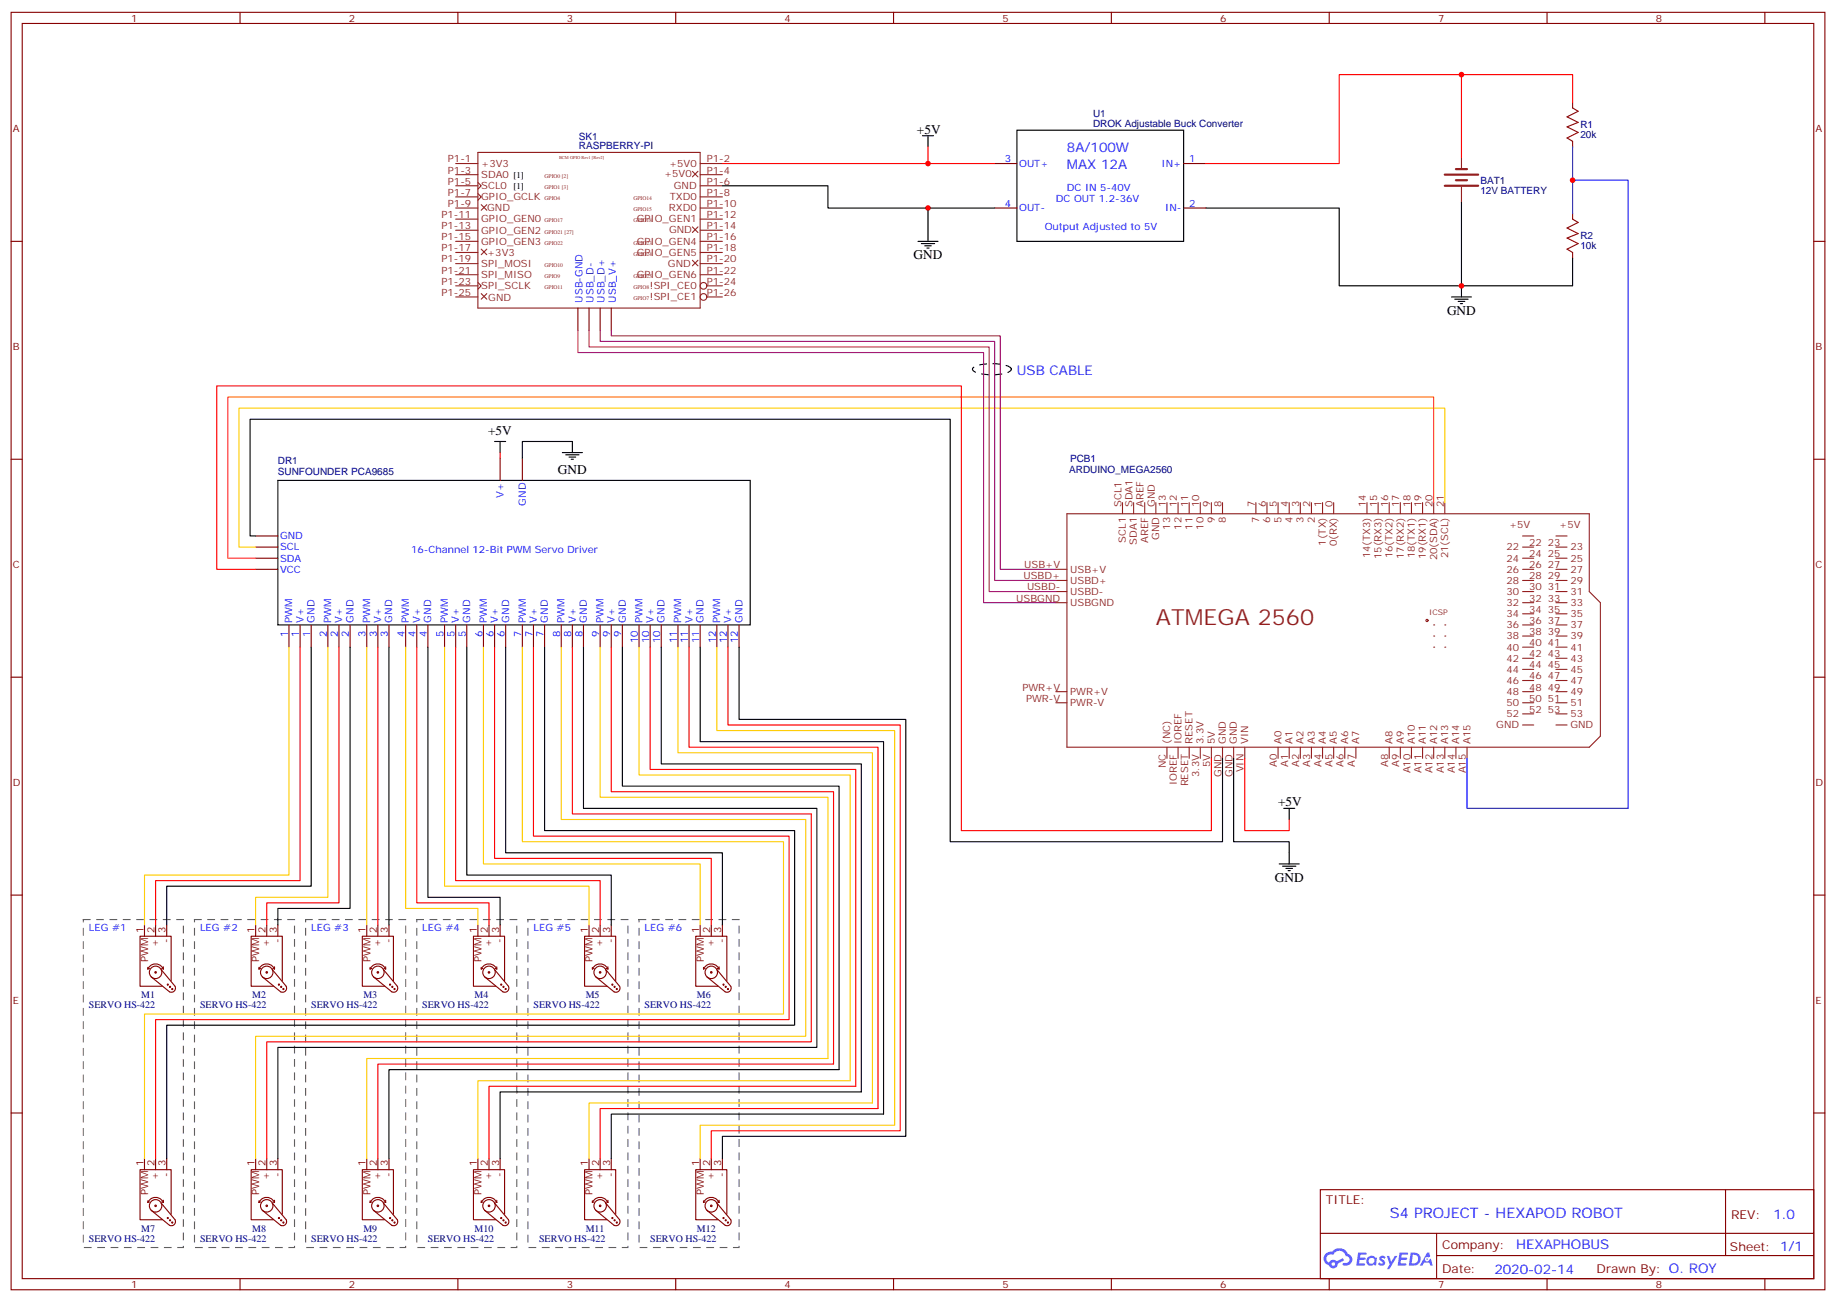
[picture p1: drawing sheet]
<svg xmlns="http://www.w3.org/2000/svg" width="583mm" height="413mm" viewBox="0 0 583 413" stroke-linecap="round" stroke-linejoin="round" font-family="sans-serif">
<path d="M26.5 291.8h31.7v104.1h-31.7zM61.7 291.8h31.8v104.1h-31.8zM97 291.8h31.8v104.1h-31.8zM132.3 291.8h31.7v104.1h-31.7zM167.6 291.8h31.7v104.1h-31.7zM202.8 291.8h31.8v104.1h-31.8z" fill="none" stroke="#666" stroke-width=".35" stroke-dasharray="2.1 2.1"/>
<path d="M321 117.2a3.4 3.4 0 0 0-3-1.6 15 15 0 0 0-8.9 .9l-.4 .7a3.4 3.4 0 0 0 3 1.5 15 15 0 0 0 8.9-.9l.4-.6" fill="none" stroke="#000" stroke-width=".35" stroke-dasharray="2.1 2.1"/>
<g fill="none" stroke="#870000" stroke-width=".35">
<path d="M3.5 3.9h575.8v405.4h-575.8zM7.1 7.4h568.6v398.3h-568.6zM76.2 3.9v3.5M145.3 3.9v3.5M214.5 3.9v3.5M283.6 3.9v3.5M352.8 3.9v3.5M421.9 3.9v3.5M491.1 3.9v3.5M560.2 3.9v3.5M3.5 76.6h3.6M575.7 76.6h3.6"/>
<path d="M3.5 145.7h3.6M575.7 145.7h3.6M3.5 214.9h3.6M575.7 214.9h3.6M3.5 284h3.6M575.7 284h3.6M3.5 353.2h3.6M575.7 353.2h3.6M419.1 377.5h156.6v28.2h-156.6zM547.7 377.5v20.9M419.1 391.4h156.5M456 398.4h119.6"/>
<path d="M456 391.4v14.1M76.2 405.7v3.6M145.3 405.7v3.6M214.5 405.7v3.6M283.6 405.7v3.6M352.8 405.7v3.6M421.9 405.7v3.6M491.1 405.7v3.6M560.2 405.7v3.6"/>
</g>
<g fill="#5487ff">
<path d="M438.1 398.7a1.22 1.22 0 0 1 1.7 .2l-.4 .6a.47 .47 0 0 0-.3-.4 .47 .47 0 0 0-.5 .2l.1 .2a1.14 1.14 0 0 1 .8 1.8 1.14 1.14 0 0 1-1.9 0l-.2-.2 .5-.6 .7 .5a.29 .29 0 0 0 .3-.3 .29 .29 0 0 0-.2-.3 1.04 1.04 0 0 1-.6-1.7z"/>
<path d="M431.1 397.4h2.3l.4 .2-.2 .5-1.8 .1-.1 .8h1.5l.3 .4-.3 .4h-1.6l-.2 1.1h1.7l.2 .3-.2 .3-2.6 .1z"/>
<path d="M444.2 397.4l2.7 .2-.1 .5-1.8 .1-.2 .8h1.6l.3 .4-.4 .4h-1.6l-.1 1.1h1.7l.2 .3-.2 .3-2.7 .1z"/>
<path d="M453 397.4h.7l.3 1.3-.6 .3a.69 .69 0 0 0-1 .3 .69 .69 0 0 0 .4 .9 .69 .69 0 0 0 .9-.6l.5-.2 .6 2.2h-.8l-.3-.9h-1.7l-.5 .9h-.8z"/>
<path d="M440.2 398.5h.8l.6 1.8 1.1-1.8h.9l-2.6 4.2h-.8l.9-1.5z"/>
<path d="M447.8 397.4l-.6 4.2h1.3a2.11 2.11 0 0 0 2.5-2.1 2.11 2.11 0 0 0-2.5-2.1zM448.5 398.2a1.43 1.43 0 0 1 1.6 1.6 1.43 1.43 0 0 1-2 1.1z"/>
<path d="M434.1 399.1a1.54 1.54 0 0 0-.1 2.1 1.54 1.54 0 0 0 2.1 .1l.7 .3 .3-2.3-.6-.3a1.49 1.49 0 0 0-2.4 .1zM434.3 400.1a.95 .95 0 0 1 1.9 0 .95 .95 0 0 1-1.9 0z"/>
<path d="M420.8 397.8a2.18 2.18 0 0 0 1.1 3.7 1.44 1.44 0 0 0 1.6 .9 1.44 1.44 0 0 0 1.2-1.4l2-1-.5-.8-1.9 1a1.47 1.47 0 0 0-2.4 .4 1.39 1.39 0 0 1-.7-1.9 1.39 1.39 0 0 1 2-.5 2.12 2.12 0 0 1 2.2-1.3 2.12 2.12 0 0 1 1.9 1.7 1.14 1.14 0 0 1 1 1.4 1.14 1.14 0 0 1-1.6 .7 .43 .43 0 0 0-.5 .4 .43 .43 0 0 0 .4 .5 1.98 1.98 0 0 0 2.5-1.2 1.98 1.98 0 0 0-1.2-2.6 3.1 3.1 0 0 0-5.3-.6l-.9 .1zM422.7 401.1a.55 .55 0 0 1 1.1 0 .55 .55 0 0 1-1.1 0z"/>
<circle cx="453" cy="399.5" r=".26"/>
</g>
<path d="M322.8 41.3h52.9v35.3h-52.9z" fill="none" stroke="#000" stroke-width=".35"/>
<path d="M315.7 51.9h7.1M375.7 51.9h7.1M315.7 66h7.1M375.7 66h7.1" fill="none" stroke="#870000" stroke-width=".35"/>
<g fill="none" stroke="#8c2424" stroke-width=".35">
<path d="M144.6 51.9h7.1M144.6 55.4h7.1M144.6 58.9h7.1M151.7 57.9l1.1 1-1.1 1.1M151.7 48.4h70.5v49.4h-70.5zM219.8 54.4l1.7 1.7M221.5 54.4l-1.7 1.7M222.2 51.9h7.1M222.2 55.4h7.1M222.2 58.9h7.1M144.6 62.5h7.1M144.6 66h7.1"/>
<path d="M144.6 69.5h7.1M144.6 73.1h7.1M144.6 76.6h7.1M151.7 61.4l1.1 1.1-1.1 1M152.8 64.9l1.7 1.8M152.8 79.1l1.7 1.7M154.5 64.9l-1.7 1.8M154.5 79.1l-1.7 1.7M219.8 72l1.7 1.8M221.5 72l-1.7 1.8M222.2 62.5h7.1M222.2 66h7.1"/>
<path d="M222.2 69.5h7.1M222.2 73.1h7.1M222.2 76.6h7.1M144.6 80.1h7.1M144.6 83.6h7.1M144.6 87.2h7.1M144.6 90.7h7.1M144.6 94.2h7.1M151.7 89.6l1.1 1.1-1.1 1.1M152.8 93.2l1.7 1.7M154.5 93.2l-1.7 1.7M219.8 82.6l1.7 1.7"/>
<path d="M221.5 82.6l-1.7 1.7M222.2 80.1h7.1M222.2 83.6h7.1M222.2 87.2h7.1M224.4 90.7h4.9M224.4 94.2h4.9M356.3 159.5v3.5M359.8 159.5v3.5M363.4 159.5v3.5M366.9 159.5v3.5M370.4 159.5v3.5M373.9 159.5v3.5"/>
<path d="M377.5 159.5v3.5M381 159.5v3.5M384.5 159.5v3.5M388.1 159.5v3.5M398.6 159.5v3.5M402.2 159.5v3.5M405.7 159.5v3.5M409.2 159.5v3.5M412.7 159.5v3.5M416.3 159.5v3.5M419.8 159.5v3.5M423.3 159.5v3.5"/>
<path d="M433.9 159.5v3.5M437.4 159.5v3.5M441 159.5v3.5M444.5 159.5v3.5M448 159.5v3.5M451.6 159.5v3.5M455.1 159.5v3.5M458.6 159.5v3.5M338.7 163h165.8v24.7l3.5 3.5v42.4l-3.5 3.5h-165.8zM483.3 170.1h3.5M483.3 173.6h3.5M483.3 177.1h3.5"/>
<path d="M493.9 170.1h3.5M493.9 173.6h3.5M493.9 177.1h3.5M335.1 191.2h3.6M335.1 187.7h3.6M335.1 184.2h3.6M335.1 180.7h3.6M483.3 191.2h3.5M483.3 187.7h3.5M483.3 184.2h3.5M483.3 180.7h3.5M483.3 194.8h3.5"/>
<path d="M483.3 198.3h3.5M493.9 191.2h3.5M493.9 187.7h3.5M493.9 184.2h3.5M493.9 180.7h3.5M493.9 194.8h3.5M493.9 198.3h3.5M335.1 219.5h3.6M483.3 219.5h3.5M483.3 201.8h3.5M483.3 205.4h3.5M483.3 208.9h3.5"/>
<path d="M483.3 212.4h3.5M483.3 215.9h3.5M493.9 219.5h3.5M493.9 201.8h3.5M493.9 205.4h3.5M493.9 208.9h3.5M493.9 212.4h3.5M493.9 215.9h3.5M335.1 223h3.6M370.4 237.1v3.5M373.9 237.1v3.5M377.5 237.1v3.5"/>
<path d="M381 237.1v3.5M384.5 237.1v3.5M388.1 237.1v3.5M391.6 237.1v3.5M395.1 237.1v3.5M405.7 237.1v3.5M409.2 237.1v3.5M412.7 237.1v3.5M416.3 237.1v3.5M419.8 237.1v3.5M423.3 237.1v3.5M426.9 237.1v3.5"/>
<path d="M430.4 237.1v3.5M441 237.1v3.5M444.5 237.1v3.5M448 237.1v3.5M451.6 237.1v3.5M455.1 237.1v3.5M458.6 237.1v3.5M462.1 237.1v3.5M465.7 237.1v3.5M483.3 223h3.5M483.3 226.5h3.5M483.3 230h3.5"/>
<path d="M493.9 223h3.5M493.9 226.5h3.5M493.9 230h3.5"/>
<circle cx="223.3" cy="90.7" r="1.06"/>
<circle cx="223.3" cy="94.2" r="1.06"/>
<circle cx="453" cy="196.9" r=".35"/>
</g>
<g fill="#8c2424">
<circle cx="458.6" cy="198.3" r=".18"/>
<circle cx="458.6" cy="201.8" r=".18"/>
<circle cx="458.6" cy="205.4" r=".18"/>
<circle cx="455.1" cy="205.4" r=".18"/>
<circle cx="455.1" cy="201.8" r=".18"/>
<circle cx="455.1" cy="198.3" r=".18"/>
</g>
<path d="M458.6 58.9h10.6M458.6 55.4h10.6M462.1 57.2h3.6M462.1 53.7h3.6" fill="none" stroke="#8c2424" stroke-width=".71"/>
<path d="M463.9 50.1v3.6M463.9 59.3v4.9" fill="none" stroke="#8c2424" stroke-width=".35"/>
<path d="M499.2 34.3l1.7 1-3.5 1.8 3.5 1.7-3.5 1.5 3.5 1.7-3.5 1.8 1.8 1M499.2 69.5l1.7 1.1-3.5 1.8 3.5 1.7-3.5 1.4 3.5 1.8-3.5 1.8 1.8 1" fill="none" stroke="#a10000" stroke-width=".35"/>
<g fill="none" stroke="#870000" stroke-width=".35">
<path d="M499.2 32.5v1.8M499.2 44.8v1.8M499.2 67.8v1.7M183.4 97.8v7M187 97.8v7M190.5 97.8v7M194 97.8v7M499.2 80.1v1.8M158.7 145.4v7M165.8 145.4v7M81.1 170.1h7.1M81.1 173.6h7.1"/>
<path d="M81.1 177.1h7.1M81.1 180.7h7.1M91.7 198.3v7.1M95.2 198.3v7.1M98.8 198.3v7.1M104.1 198.3v7.1M107.6 198.3v7.1M111.1 198.3v7.1M116.4 198.3v7.1M119.9 198.3v7.1M123.5 198.3v7.1M128.8 198.3v7.1"/>
<path d="M132.3 198.3v7.1M135.8 198.3v7.1M141.1 198.3v7.1M144.6 198.3v7.1M148.2 198.3v7.1M153.5 198.3v7.1M157 198.3v7.1M160.5 198.3v7.1M165.8 198.3v7.1M169.3 198.3v7.1M172.9 198.3v7.1M178.2 198.3v7.1"/>
<path d="M181.7 198.3v7.1M185.2 198.3v7.1M190.5 198.3v7.1M194 198.3v7.1M197.6 198.3v7.1M202.8 198.3v7.1M206.4 198.3v7.1M209.9 198.3v7.1M215.2 198.3v7.1M218.7 198.3v7.1M222.2 198.3v7.1M227.5 198.3v7.1"/>
<path d="M231.1 198.3v7.1M234.6 198.3v7.1"/>
</g>
<g fill="none" stroke="#850000" stroke-width=".35">
<path d="M45.9 293.5v3.6M49.4 293.5v3.6M52.9 293.5v3.6M81.1 293.5v3.6M84.7 293.5v3.6M88.2 293.5v3.6M116.4 293.5v3.6M119.9 293.5v3.6M123.5 293.5v3.6M151.7 293.5v3.6M155.2 293.5v3.6M158.7 293.5v3.6"/>
<path d="M187 293.5v3.6M190.5 293.5v3.6M194 293.5v3.6M222.2 293.5v3.6M225.8 293.5v3.6M229.3 293.5v3.6M46.9 307v.5M47.4 307.3l-.5 .2M49.2 310.5a1.98 1.98 0 0 1-1.5-3 1.98 1.98 0 0 1 3.4 .1 1.98 1.98 0 0 1-1.7 2.9M49.2 308.7l.2-.4 .2 .2-.2 .3M51.2 307.7l4.4 5.3a1.31 1.31 0 0 1-.3 1.5 1.31 1.31 0 0 1-1.5 .2l-5.8-4.7M51.3 307.3l.6 .2"/>
<path d="M51.9 307.5a2.68 2.68 0 0 0-2.5-1.6 2.68 2.68 0 0 0-2.5 1.6M51.9 306.8v.7M53.2 312.6l.1-.4 .1 .2-.1 .2M53.9 313.3l.1-.4 .2 .2-.2 .2M54.3 311.2v-14.1h-9.9v15.8h7.1M54.6 314l.1-.3 .2 .1-.2 .2M82.2 307v.5M82.7 307.3l-.5 .2M83.3 310l5.8 4.7M84.5 310.5a1.98 1.98 0 0 1-1.5-3 1.98 1.98 0 0 1 3.4 .1 1.98 1.98 0 0 1-1.7 2.9M84.5 308.7l.2-.4 .2 .2-.2 .3M86.4 307.7l4.4 5.3a1.31 1.31 0 0 1-.2 1.5 1.31 1.31 0 0 1-1.5 .2"/>
<path d="M86.6 307.3l.5 .2M87.1 307.5a2.68 2.68 0 0 0-2.4-1.6 2.68 2.68 0 0 0-2.5 1.6M87.1 306.8v.7M88.4 312.6l.1-.4 .2 .2-.2 .2M89.1 313.3l.2-.4 .1 .2-.1 .2M89.6 311.2v-14.1h-9.9v15.8h7.1M89.8 314l.2-.3 .1 .1-.1 .2M117.5 307v.5M118 307.3l-.5 .2M119.8 310.5a1.98 1.98 0 0 1-1.5-3 1.98 1.98 0 0 1 3.4 .1 1.98 1.98 0 0 1-1.8 2.9M119.8 308.7l.1-.4 .3 .2-.3 .3M121.7 307.7l4.4 5.3a1.31 1.31 0 0 1-.2 1.5 1.31 1.31 0 0 1-1.5 .2l-5.9-4.7"/>
<path d="M121.9 307.3l.5 .2M122.4 307.5a2.68 2.68 0 0 0-2.5-1.6 2.68 2.68 0 0 0-2.4 1.6M122.4 306.8v.7M123.7 312.6l.1-.4 .2 .2-.2 .2M124.4 313.3l.1-.4 .2 .2-.2 .2M124.9 311.2v-14.1h-9.9v15.8h7.1M125.1 314l.1-.3 .2 .1-.2 .2M152.8 307v.5M153.3 307.3l-.5 .2M155 310.5a1.98 1.98 0 0 1-1.4-3 1.98 1.98 0 0 1 3.3 .1 1.98 1.98 0 0 1-1.7 2.9M155.1 308.7l.1-.4 .3 .2-.3 .3M157 307.7l4.4 5.3a1.31 1.31 0 0 1-.2 1.5 1.31 1.31 0 0 1-1.6 .2l-5.8-4.7"/>
<path d="M157.2 307.3l.5 .2M157.7 307.5a2.68 2.68 0 0 0-2.5-1.6 2.68 2.68 0 0 0-2.4 1.6M157.7 306.8v.7M159 312.6l.1-.4 .2 .2-.2 .2M159.7 313.3l.1-.4 .2 .2-.2 .2M160.2 311.2v-14.1h-9.9v15.8h7M160.4 314l.1-.3 .2 .1-.2 .2M188 307v.5l.6-.2M190.3 310.5a1.98 1.98 0 0 1-1.5-3 1.98 1.98 0 0 1 3.4 .1 1.98 1.98 0 0 1-1.7 2.9M190.3 308.7l.2-.4 .2 .2-.2 .3M192.3 307.7l4.4 5.3a1.31 1.31 0 0 1-.3 1.5 1.31 1.31 0 0 1-1.5 .2l-5.8-4.7M192.4 307.3l.6 .2"/>
<path d="M193 307.5a2.68 2.68 0 0 0-2.5-1.6 2.68 2.68 0 0 0-2.5 1.6M193 306.8v.7M194.3 312.6l.1-.4 .2 .2-.2 .2M195 313.3l.1-.4 .2 .2-.2 .2M195.4 311.2v-14.1h-9.8v15.8h7M195.7 314l.1-.3 .2 .1-.2 .2M223.3 307v.5M223.8 307.3l-.5 .2M225.6 310.5a1.98 1.98 0 0 1-1.5-3 1.98 1.98 0 0 1 3.4 .1 1.98 1.98 0 0 1-1.7 2.9M225.6 308.7l.2-.4 .2 .2-.2 .3M227.5 307.7l4.4 5.3a1.31 1.31 0 0 1-.2 1.5 1.31 1.31 0 0 1-1.5 .2l-5.8-4.7M227.7 307.3l.5 .2"/>
<path d="M228.2 307.5a2.68 2.68 0 0 0-2.4-1.6 2.68 2.68 0 0 0-2.5 1.6M228.2 306.8v.7M229.5 312.6l.2-.4 .1 .2-.1 .2M230.2 313.3l.2-.4 .1 .2-.1 .2M230.7 311.2v-14.1h-9.9v15.8h7.1M231 314l.1-.3 .1 .1-.1 .2M45.9 367.6v3.6M49.4 367.6v3.6M52.9 367.6v3.6M81.1 367.6v3.6M84.7 367.6v3.6M88.2 367.6v3.6"/>
<path d="M116.4 367.6v3.6M119.9 367.6v3.6M123.5 367.6v3.6M151.7 367.6v3.6M155.2 367.6v3.6M158.7 367.6v3.6M187 367.6v3.6M190.5 367.6v3.6M194 367.6v3.6M222.2 367.6v3.6M225.8 367.6v3.6M229.3 367.6v3.6"/>
<path d="M46.9 381v.6M47.4 381.4l-.5 .2M49.2 384.6a1.98 1.98 0 0 1-1.5-3.1 1.98 1.98 0 0 1 3.4 .2 1.98 1.98 0 0 1-1.7 2.9M49.2 382.8l.2-.4 .2 .2-.2 .3M51.2 381.7l4.4 5.3a1.31 1.31 0 0 1-.3 1.6 1.31 1.31 0 0 1-1.5 .2l-5.8-4.8M51.3 381.4l.6 .2M51.9 381.6a2.68 2.68 0 0 0-2.5-1.7 2.68 2.68 0 0 0-2.5 1.7M51.9 380.9v.7M53.2 386.6l.1-.3 .1 .2-.1 .2M53.9 387.3l.1-.3 .2 .2-.2 .2M54.3 385.3v-14.1h-9.9v15.8h7.1M54.6 388l.1-.3 .2 .2-.2 .2"/>
<path d="M82.2 381v.6M82.7 381.4l-.5 .2M83.3 384l5.8 4.8M84.5 384.6a1.98 1.98 0 0 1-1.5-3.1 1.98 1.98 0 0 1 3.4 .2 1.98 1.98 0 0 1-1.7 2.9M84.5 382.8l.2-.4 .2 .2-.2 .3M86.4 381.7l4.4 5.3a1.31 1.31 0 0 1-.2 1.6 1.31 1.31 0 0 1-1.5 .2M86.6 381.4l.5 .2M87.1 381.6a2.68 2.68 0 0 0-2.4-1.7 2.68 2.68 0 0 0-2.5 1.7M87.1 380.9v.7M88.4 386.6l.1-.3 .2 .2-.2 .2M89.1 387.3l.2-.3 .1 .2-.1 .2M89.6 385.3v-14.1h-9.9v15.8h7.1"/>
<path d="M89.8 388l.2-.3 .1 .2-.1 .2M117.5 381v.6M118 381.4l-.5 .2M119.8 384.6a1.98 1.98 0 0 1-1.5-3.1 1.98 1.98 0 0 1 3.4 .2 1.98 1.98 0 0 1-1.8 2.9M119.8 382.8l.1-.4 .3 .2-.3 .3M121.7 381.7l4.4 5.3a1.31 1.31 0 0 1-.2 1.6 1.31 1.31 0 0 1-1.5 .2l-5.9-4.8M121.9 381.4l.5 .2M122.4 381.6a2.68 2.68 0 0 0-2.5-1.7 2.68 2.68 0 0 0-2.4 1.7M122.4 380.9v.7M123.7 386.6l.1-.3 .2 .2-.2 .2M124.4 387.3l.1-.3 .2 .2-.2 .2M124.9 385.3v-14.1h-9.9v15.8h7.1"/>
<path d="M125.1 388l.1-.3 .2 .2-.2 .2M152.8 381v.6M153.3 381.4l-.5 .2M155 384.6a1.98 1.98 0 0 1-1.4-3.1 1.98 1.98 0 0 1 3.3 .2 1.98 1.98 0 0 1-1.7 2.9M155.1 382.8l.1-.4 .3 .2-.3 .3M157 381.7l4.4 5.3a1.31 1.31 0 0 1-.2 1.6 1.31 1.31 0 0 1-1.6 .2l-5.8-4.8M157.2 381.4l.5 .2M157.7 381.6a2.68 2.68 0 0 0-2.5-1.7 2.68 2.68 0 0 0-2.4 1.7M157.7 380.9v.7M159 386.6l.1-.3 .2 .2-.2 .2M159.7 387.3l.1-.3 .2 .2-.2 .2M160.2 385.3v-14.1h-9.9v15.8h7"/>
<path d="M160.4 388l.1-.3 .2 .2-.2 .2M188 381v.6l.6-.2M190.3 384.6a1.98 1.98 0 0 1-1.5-3.1 1.98 1.98 0 0 1 3.4 .2 1.98 1.98 0 0 1-1.7 2.9M190.3 382.8l.2-.4 .2 .2-.2 .3M192.3 381.7l4.4 5.3a1.31 1.31 0 0 1-.3 1.6 1.31 1.31 0 0 1-1.5 .2l-5.8-4.8M192.4 381.4l.6 .2M193 381.6a2.68 2.68 0 0 0-2.5-1.7 2.68 2.68 0 0 0-2.5 1.7M193 380.9v.7M194.3 386.6l.1-.3 .2 .2-.2 .2M195 387.3l.1-.3 .2 .2-.2 .2M195.4 385.3v-14.1h-9.8v15.8h7M195.7 388l.1-.3 .2 .2-.2 .2"/>
<path d="M223.3 381v.6M223.8 381.4l-.5 .2M225.6 384.6a1.98 1.98 0 0 1-1.5-3.1 1.98 1.98 0 0 1 3.4 .2 1.98 1.98 0 0 1-1.7 2.9M225.6 382.8l.2-.4 .2 .2-.2 .3M227.5 381.7l4.4 5.3a1.31 1.31 0 0 1-.2 1.6 1.31 1.31 0 0 1-1.5 .2l-5.8-4.8M227.7 381.4l.5 .2M228.2 381.6a2.68 2.68 0 0 0-2.4-1.7 2.68 2.68 0 0 0-2.5 1.7M228.2 380.9v.7M229.5 386.6l.2-.3 .1 .2-.1 .2M230.2 387.3l.2-.3 .1 .2-.1 .2M230.7 385.3v-14.1h-9.9v15.8h7.1M231 388l.1-.3 .1 .2-.1 .2"/>
</g>
<g fill="none" stroke="#000" stroke-width=".35">
<path d="M229.3 58.9h33.5v7.1h31.8M292.8 43.1h3.5M294.6 43.1v3.5M291.4 76.6h6.3M292.5 77.3h4.2M293.5 78h2.1M294.2 78.7h.7M315.7 66h-21.1v10.6M463.9 64.2v26.5h-38.8v-24.7h-42.3M460.7 94.2h6.4M461.8 94.9h4.2M462.8 95.6h2.2"/>
<path d="M463.5 96.3h.8M499.2 81.9v8.8h-35.3v3.5M88.2 152.4h149.9v45.9h-149.9zM157 140.1h3.5M158.7 140.1v3.5M178.5 143.6h6.4M179.6 144.3h4.2M180.6 145h2.1M181.3 145.7h.7M181.7 143.6v-3.5h-15.9v5.3M81.1 170.1h-1.7v-37.1h222.2v134.1h86.5v-26.5M98.8 205.4v75.8h-45.9v12.3"/>
<path d="M111.1 205.4v82.9h-22.9v5.2M123.5 205.4v88.1M135.8 205.4v79.3h22.9v8.8M148.2 205.4v72.3h45.8v15.8M160.5 205.4v65.2h68.8v22.9M172.9 205.4v58.2h79.3v61.7h-199.3v42.3M185.2 205.4v51.1h74.1v75.9h-171.1v35.2M197.6 205.4v44h68.7v90h-142.8v28.2M209.9 205.4v37h63.5v104.1h-114.7v21.1M222.2 205.4v29.9h58.3v118.2h-86.5v14.1M234.6 205.4v22.9h52.9v132.3h-58.2v7M391.6 240.6v26.5h17.6v7"/>
<path d="M407.5 256.5h3.5M409.2 256.5v3.5M406 274.1h6.4M407.1 274.8h4.2M408.2 275.6h2.1M408.9 276.3h.7"/>
</g>
<g fill="none" stroke="#f00" stroke-width=".35">
<path d="M463.9 23.7h35.3v8.8M229.3 51.9h65.3M294.6 46.6v5.3h21.1M463.9 50.1v-26.4h-38.8v28.2h-42.3M158.7 143.6v1.8M81.1 180.7h-12.3v-58.3h236.4v141.2h79.3v-23M95.2 205.4v74h-45.8v14.1M107.6 205.4v81.1h-22.9v7M119.9 205.4v88.1M132.3 205.4v81.1h22.9v7M144.6 205.4v74h45.9v14.1M157 205.4v67h68.8v21.1"/>
<path d="M169.3 205.4v59.9h81.2v58.2h-201.1v44.1M181.7 205.4v52.9h75.8v72.3h-172.8v37M194 205.4v45.8h70.6v86.4h-144.7v30M206.4 205.4v38.8h65.2v100.5h-116.4v22.9M218.7 205.4v31.7h60v114.7h-88.2v15.8M231.1 205.4v24.6h54.7v128.8h-60v8.8M395.1 240.6v23h14.1v-3.6"/>
</g>
<g fill="none" stroke="#fc0" stroke-width=".35">
<path d="M458.6 159.5v-30h-382.8v44.1h5.3M91.7 205.4v72.3h-45.8v15.8M104.1 205.4v79.3h-23v8.8M116.4 205.4v88.1M128.8 205.4v82.9h22.9v5.2M141.1 205.4v75.8h45.9v12.3M153.5 205.4v68.7h68.7v19.4M165.8 205.4v61.7h82.9v54.7h-202.8v45.8M178.2 205.4v54.6h77.6v68.8h-174.7v38.8M190.5 205.4v47.6h72.3v82.9h-146.4v31.7M202.8 205.4v40.5h67.1v97h-118.2v24.7M215.2 205.4v33.5h61.7v111.1h-89.9v17.6"/>
<path d="M227.5 205.4v26.4h56.5v125.2h-61.8v10.6"/>
</g>
<path d="M455.1 159.5v-33.5h-382.8v51.1h8.8" fill="none" stroke="#f60" stroke-width=".35"/>
<path d="M499.2 46.6v21.2M499.2 57.2h17.6v199.3h-51.1v-15.9" fill="none" stroke="#00f" stroke-width=".35"/>
<path d="M183.4 104.8v7.1h128.8v79.3h22.9M187 104.8v5.3h127v77.6h21.1M190.5 104.8v3.5h125.2v75.9h19.4M194 104.8v1.8h123.5v74.1h17.6" fill="none" stroke="#909" stroke-width=".35"/>
<g fill="#c00">
<circle cx="463.9" cy="23.7" r=".88"/>
<circle cx="463.9" cy="90.7" r=".88"/>
<circle cx="499.2" cy="57.2" r=".88"/>
<circle cx="294.6" cy="66" r=".88"/>
<circle cx="294.6" cy="51.9" r=".88"/>
</g>
<text font-size="7.1" fill="#8d2323" x="366.9" y="198.3">ATMEGA 2560</text>
<text font-size="4.6" fill="#00f" x="441.2" y="386.5">S4 PROJECT - HEXAPOD ROBOT</text>
<g font-size="4.2">
<text x="291" y="42.4">+5V</text>
<text x="290" y="82.2">GND</text>
<text x="459.3" y="99.9">GND</text>
<text x="154.9" y="138">+5V</text>
<text x="177.1" y="150.3">GND</text>
<text x="405.7" y="255.8">+5V</text>
<text x="404.6" y="279.8">GND</text>
</g>
<g font-size="4.2" fill="#00f">
<text x="338.7" y="48.4">8A/100W</text>
<text x="338.7" y="53.7">MAX 12A</text>
<text x="322.8" y="118.9">USB CABLE</text>
<text x="562.9" y="386.8">1.0</text>
<text x="481.3" y="396.3">HEXAPHOBUS</text>
<text x="474.4" y="404.1">2020-02-14</text>
</g>
<g font-size="3.9" fill="#800">
<text x="420.9" y="382.1">TITLE:</text>
<text x="549.5" y="386.8">REV:</text>
<text x="457.8" y="396.3">Company:</text>
<text x="549.1" y="396.9">Sheet: 1/1</text>
<text x="457.8" y="404">Date:</text>
<text x="506.8" y="404.1">Drawn By: O. ROY</text>
</g>
<g font-size="3.2" fill="#800">
<text x="41.6" y="6.9">1</text>
<text x="110.8" y="6.9">2</text>
<text x="179.9" y="6.9">3</text>
<text x="249.1" y="6.9">4</text>
<text x="318.2" y="6.9">5</text>
<text x="387.3" y="6.9">6</text>
<text x="456.5" y="6.9">7</text>
<text x="525.6" y="6.9">8</text>
<text x="4.1" y="42">A</text>
<text x="576.3" y="42">A</text>
<text x="4.1" y="111.2">B</text>
<text x="576.3" y="111.2">B</text>
<text x="4.1" y="180.3">C</text>
<text x="576.3" y="180.3">C</text>
<text x="4.1" y="249.4">D</text>
<text x="576.3" y="249.4">D</text>
<text x="4.1" y="318.6">E</text>
<text x="576.3" y="318.6">E</text>
<text x="41.6" y="408.7">1</text>
<text x="110.8" y="408.7">2</text>
<text x="179.9" y="408.7">3</text>
<text x="249.1" y="408.7">4</text>
<text x="318.2" y="408.7">5</text>
<text x="387.3" y="408.7">6</text>
<text x="456.5" y="408.7">7</text>
<text x="525.6" y="408.7">8</text>
</g>
<g font-size="3.2" fill="#000080">
<text x="346.9" y="40.3">DROK Adjustable Buck Converter</text>
<text x="346.9" y="37">U1</text>
<text x="501.6" y="40.7">R1</text>
<text x="183.7" y="47.3">RASPBERRY-PI</text>
<text x="183.7" y="44.3">SK1</text>
<text x="501.6" y="43.9">20k</text>
<text x="469.9" y="58.3">BAT1</text>
<text x="469.9" y="61.5">12V BATTERY</text>
<text x="501.6" y="76">R2</text>
<text x="501.6" y="79.1">10k</text>
<text x="88.2" y="147.1">DR1</text>
<text x="339.7" y="146.5">PCB1</text>
<text x="88.2" y="150.7">SUNFOUNDER PCA9685</text>
<text x="339.4" y="150">ARDUINO_MEGA2560</text>
<text x="44.8" y="316.8">M1</text>
<text x="80.1" y="316.8">M2</text>
<text x="115.4" y="316.8">M3</text>
<text x="150.6" y="316.8">M4</text>
<text x="185.9" y="316.8">M5</text>
<text x="221.2" y="316.8">M6</text>
<text x="28.2" y="320">SERVO HS-422</text>
<text x="63.5" y="320">SERVO HS-422</text>
<text x="98.8" y="320">SERVO HS-422</text>
<text x="134.1" y="320">SERVO HS-422</text>
<text x="169.3" y="320">SERVO HS-422</text>
<text x="204.6" y="320">SERVO HS-422</text>
<text x="28.2" y="394.1">SERVO HS-422</text>
<text x="44.8" y="390.9">M7</text>
<text x="63.5" y="394.1">SERVO HS-422</text>
<text x="80.1" y="390.9">M8</text>
<text x="98.8" y="394.1">SERVO HS-422</text>
<text x="115.4" y="390.9">M9</text>
<text x="135.8" y="394.1">SERVO HS-422</text>
<text x="150.6" y="390.9">M10</text>
<text x="171.1" y="394.1">SERVO HS-422</text>
<text x="185.9" y="390.9">M11</text>
<text x="206.4" y="394.1">SERVO HS-422</text>
<text x="221.2" y="390.9">M12</text>
</g>
<g font-size="3.2" fill="#8d2323">
<text x="142.2" y="51.5">P1-1</text>
<text x="152.8" y="53">+3V3</text>
<text x="212.4" y="53">+5V0</text>
<text x="224.4" y="51.5">P1-2</text>
<text x="142.2" y="55.1">P1-3</text>
<text x="142.2" y="58.6">P1-5</text>
<text x="152.8" y="56.5">SDA0</text>
<text x="210.8" y="56.1">+5V0</text>
<text x="224.4" y="55.1">P1-4</text>
<text x="224.4" y="58.6">P1-6</text>
<text x="142.2" y="62.1">P1-7</text>
<text x="142.2" y="65.7">P1-9</text>
<text x="152.8" y="60">SCL0</text>
<text x="152.8" y="63.5">GPIO_GCLK</text>
<text x="212.6" y="63.5">TXD0</text>
<text x="213.9" y="60">GND</text>
<text x="224.4" y="62.1">P1-8</text>
<text x="224.4" y="65.7">P1-10</text>
<text x="140.2" y="69.2">P1-11</text>
<text x="152.8" y="70.6">GPIO_GEN0</text>
<text x="154.6" y="67.1">GND</text>
<text x="202.1" y="70.6">GPIO_GEN1</text>
<text x="212.3" y="67.1">RXD0</text>
<text x="224.4" y="69.2">P1-12</text>
<text x="140.2" y="72.7">P1-13</text>
<text x="140.2" y="76.2">P1-15</text>
<text x="152.8" y="74.1">GPIO_GEN2</text>
<text x="152.8" y="77.6">GPIO_GEN3</text>
<text x="202.1" y="77.6">GPIO_GEN4</text>
<text x="212.4" y="74">GND</text>
<text x="224.4" y="72.7">P1-14</text>
<text x="224.4" y="76.2">P1-16</text>
<text x="140.2" y="79.8">P1-17</text>
<text x="140.2" y="83.3">P1-19</text>
<text x="154.6" y="81.2">+3V3</text>
<text x="202.1" y="81.2">GPIO_GEN5</text>
<text x="224.4" y="79.8">P1-18</text>
<text x="224.4" y="83.3">P1-20</text>
<text x="140.2" y="86.8">P1-21</text>
<text x="152.8" y="84.7">SPI_MOSI</text>
<text x="152.8" y="88.2">SPI_MISO</text>
<text x="202.1" y="88.2">GPIO_GEN6</text>
<text x="212" y="84.6">GND</text>
<text x="224.4" y="86.8">P1-22</text>
<text x="140.2" y="90.3">P1-23</text>
<text x="140.2" y="93.9">P1-25</text>
<text x="152.8" y="91.8">SPI_SCLK</text>
<text x="155" y="95.5">GND</text>
<text x="206.3" y="91.8">!SPI_CE0</text>
<text x="206.3" y="95.3">!SPI_CE1</text>
<text x="224.4" y="90.3">P1-24</text>
<text x="224.4" y="93.9">P1-26</text>
<text x="356" y="160.9" transform="rotate(-90 356 160.9)">SCL1</text>
<text x="359.5" y="160.9" transform="rotate(-90 359.5 160.9)">SDA1</text>
<text x="363" y="160.9" transform="rotate(-90 363 160.9)">AREF</text>
<text x="366.5" y="160.9" transform="rotate(-90 366.5 160.9)">GND</text>
<text x="370.1" y="160.9" transform="rotate(-90 370.1 160.9)">13</text>
<text x="373.6" y="160.9" transform="rotate(-90 373.6 160.9)">12</text>
<text x="377.1" y="160.9" transform="rotate(-90 377.1 160.9)">11</text>
<text x="380.6" y="160.9" transform="rotate(-90 380.6 160.9)">10</text>
<text x="384.2" y="160.9" transform="rotate(-90 384.2 160.9)">9</text>
<text x="387.7" y="160.9" transform="rotate(-90 387.7 160.9)">8</text>
<text x="398.3" y="160.9" transform="rotate(-90 398.3 160.9)">7</text>
<text x="401.8" y="160.9" transform="rotate(-90 401.8 160.9)">6</text>
<text x="405.3" y="160.9" transform="rotate(-90 405.3 160.9)">5</text>
<text x="408.9" y="160.9" transform="rotate(-90 408.9 160.9)">4</text>
<text x="412.4" y="160.9" transform="rotate(-90 412.4 160.9)">3</text>
<text x="415.9" y="160.9" transform="rotate(-90 415.9 160.9)">2</text>
<text x="419.5" y="160.9" transform="rotate(-90 419.5 160.9)">1</text>
<text x="423" y="160.9" transform="rotate(-90 423 160.9)">0</text>
<text x="433.6" y="160.9" transform="rotate(-90 433.6 160.9)">14</text>
<text x="437.1" y="160.9" transform="rotate(-90 437.1 160.9)">15</text>
<text x="440.6" y="160.9" transform="rotate(-90 440.6 160.9)">16</text>
<text x="444.1" y="160.9" transform="rotate(-90 444.1 160.9)">17</text>
<text x="447.7" y="160.9" transform="rotate(-90 447.7 160.9)">18</text>
<text x="451.2" y="160.9" transform="rotate(-90 451.2 160.9)">19</text>
<text x="454.7" y="160.9" transform="rotate(-90 454.7 160.9)">20</text>
<text x="458.3" y="160.9" transform="rotate(-90 458.3 160.9)">21</text>
<text x="385.6" y="166.1" transform="rotate(-90 385.6 166.1)">9</text>
<text x="389.1" y="166.1" transform="rotate(-90 389.1 166.1)">8</text>
<text x="399.7" y="166.1" transform="rotate(-90 399.7 166.1)">7</text>
<text x="403.2" y="166.1" transform="rotate(-90 403.2 166.1)">6</text>
<text x="406.8" y="166.1" transform="rotate(-90 406.8 166.1)">5</text>
<text x="410.3" y="166.1" transform="rotate(-90 410.3 166.1)">4</text>
<text x="413.8" y="166.1" transform="rotate(-90 413.8 166.1)">3</text>
<text x="417.3" y="166.1" transform="rotate(-90 417.3 166.1)">2</text>
<text x="479" y="167.6">+5V</text>
<text x="494.9" y="167.6">+5V</text>
<text x="357.4" y="172.2" transform="rotate(-90 357.4 172.2)">SCL1</text>
<text x="360.9" y="172.9" transform="rotate(-90 360.9 172.9)">SDA1</text>
<text x="364.4" y="172.3" transform="rotate(-90 364.4 172.3)">AREF</text>
<text x="367.9" y="171.4" transform="rotate(-90 367.9 171.4)">GND</text>
<text x="371.5" y="168.1" transform="rotate(-90 371.5 168.1)">13</text>
<text x="375" y="168.1" transform="rotate(-90 375 168.1)">12</text>
<text x="378.5" y="168.1" transform="rotate(-90 378.5 168.1)">11</text>
<text x="382.1" y="168.1" transform="rotate(-90 382.1 168.1)">10</text>
<text x="420.9" y="173.1" transform="rotate(-90 420.9 173.1)">1(TX)</text>
<text x="424.4" y="173.4" transform="rotate(-90 424.4 173.4)">0(RX)</text>
<text x="485.4" y="173.2">22</text>
<text x="491.3" y="173.2">23</text>
<text x="435" y="177.1" transform="rotate(-90 435 177.1)">14(TX3)</text>
<text x="438.5" y="177.4" transform="rotate(-90 438.5 177.4)">15(RX3)</text>
<text x="442" y="177.1" transform="rotate(-90 442 177.1)">16(TX2)</text>
<text x="445.6" y="177.4" transform="rotate(-90 445.6 177.4)">17(RX2)</text>
<text x="449.1" y="177.1" transform="rotate(-90 449.1 177.1)">18(TX1)</text>
<text x="452.6" y="177.4" transform="rotate(-90 452.6 177.4)">19(RX1)</text>
<text x="456.1" y="177.8" transform="rotate(-90 456.1 177.8)">20(SDA)</text>
<text x="459.7" y="177.1" transform="rotate(-90 459.7 177.1)">21(SCL)</text>
<text x="478.2" y="178.2">24</text>
<text x="478.2" y="174.7">22</text>
<text x="485.4" y="176.8">24</text>
<text x="491.3" y="176.8">25</text>
<text x="498.5" y="174.7">23</text>
<text x="498.5" y="178.2">25</text>
<text x="324.8" y="183.8">USBD+</text>
<text x="325.1" y="180.3">USB+V</text>
<text x="339.7" y="185.2">USBD+</text>
<text x="339.7" y="181.7">USB+V</text>
<text x="478.2" y="185.2">28</text>
<text x="478.2" y="181.7">26</text>
<text x="485.4" y="183.8">28</text>
<text x="485.4" y="180.3">26</text>
<text x="491.3" y="180.3">27</text>
<text x="491.3" y="183.8">29</text>
<text x="498.5" y="181.7">27</text>
<text x="498.5" y="185.2">29</text>
<text x="322.6" y="190.9">USBGND</text>
<text x="326" y="187.4">USBD-</text>
<text x="339.7" y="188.8">USBD-</text>
<text x="478.2" y="188.8">30</text>
<text x="485.4" y="190.9">32</text>
<text x="485.4" y="187.4">30</text>
<text x="491.3" y="187.4">31</text>
<text x="491.3" y="190.9">33</text>
<text x="498.5" y="188.8">31</text>
<text x="339.7" y="192.3">USBGND</text>
<text x="478.2" y="195.8">34</text>
<text x="478.2" y="192.3">32</text>
<text x="485.4" y="197.9">36</text>
<text x="485.4" y="194.4">34</text>
<text x="491.3" y="194.4">35</text>
<text x="491.3" y="197.9">37</text>
<text x="498.5" y="192.3">33</text>
<text x="498.5" y="195.8">35</text>
<text x="478.2" y="202.9">38</text>
<text x="478.2" y="199.4">36</text>
<text x="485.4" y="201.5">38</text>
<text x="491.3" y="201.5">39</text>
<text x="498.5" y="199.4">37</text>
<text x="498.5" y="202.9">39</text>
<text x="478.2" y="209.9">42</text>
<text x="478.2" y="206.4">40</text>
<text x="485.4" y="208.5">42</text>
<text x="485.4" y="205">40</text>
<text x="491.3" y="205">41</text>
<text x="491.3" y="208.5">43</text>
<text x="498.5" y="206.4">41</text>
<text x="498.5" y="209.9">43</text>
<text x="478.2" y="213.5">44</text>
<text x="485.4" y="215.6">46</text>
<text x="485.4" y="212.1">44</text>
<text x="491.3" y="212.1">45</text>
<text x="491.3" y="215.6">47</text>
<text x="498.5" y="213.5">45</text>
<text x="324.5" y="219.1">PWR+V</text>
<text x="339.7" y="220.5">PWR+V</text>
<text x="478.2" y="220.5">48</text>
<text x="478.2" y="217">46</text>
<text x="485.4" y="219.1">48</text>
<text x="491.3" y="219.1">49</text>
<text x="498.5" y="217">47</text>
<text x="498.5" y="220.5">49</text>
<text x="325.7" y="222.6">PWR-V</text>
<text x="339.7" y="224">PWR-V</text>
<text x="478.2" y="227.6">52</text>
<text x="478.2" y="224">50</text>
<text x="485.4" y="226.2">52</text>
<text x="485.4" y="222.6">50</text>
<text x="491.3" y="222.6">51</text>
<text x="491.3" y="226.2">53</text>
<text x="498.5" y="224">51</text>
<text x="498.5" y="227.6">53</text>
<text x="475" y="231.1">GND</text>
<text x="498.5" y="231.1">GND</text>
<text x="371.5" y="236" transform="rotate(-90 371.5 236)">(NC)</text>
<text x="375" y="236" transform="rotate(-90 375 236)">IOREF</text>
<text x="378.5" y="236" transform="rotate(-90 378.5 236)">RESET</text>
<text x="382.1" y="236" transform="rotate(-90 382.1 236)">3.3V</text>
<text x="385.6" y="236" transform="rotate(-90 385.6 236)">5V</text>
<text x="389.1" y="236" transform="rotate(-90 389.1 236)">GND</text>
<text x="392.6" y="236" transform="rotate(-90 392.6 236)">GND</text>
<text x="396.2" y="236" transform="rotate(-90 396.2 236)">VIN</text>
<text x="406.8" y="236" transform="rotate(-90 406.8 236)">A0</text>
<text x="410.3" y="236" transform="rotate(-90 410.3 236)">A1</text>
<text x="413.8" y="236" transform="rotate(-90 413.8 236)">A2</text>
<text x="417.3" y="236" transform="rotate(-90 417.3 236)">A3</text>
<text x="420.9" y="236" transform="rotate(-90 420.9 236)">A4</text>
<text x="424.4" y="236" transform="rotate(-90 424.4 236)">A5</text>
<text x="427.9" y="236" transform="rotate(-90 427.9 236)">A6</text>
<text x="431.4" y="236" transform="rotate(-90 431.4 236)">A7</text>
<text x="442" y="236" transform="rotate(-90 442 236)">A8</text>
<text x="445.6" y="236" transform="rotate(-90 445.6 236)">A9</text>
<text x="449.1" y="236" transform="rotate(-90 449.1 236)">A10</text>
<text x="452.6" y="236" transform="rotate(-90 452.6 236)">A11</text>
<text x="456.1" y="236" transform="rotate(-90 456.1 236)">A12</text>
<text x="459.7" y="236" transform="rotate(-90 459.7 236)">A13</text>
<text x="463.2" y="236" transform="rotate(-90 463.2 236)">A14</text>
<text x="466.7" y="236" transform="rotate(-90 466.7 236)">A15</text>
<text x="370.1" y="243.8" transform="rotate(-90 370.1 243.8)">NC</text>
<text x="384.2" y="243.4" transform="rotate(-90 384.2 243.4)">5V</text>
<text x="394.8" y="245.1" transform="rotate(-90 394.8 245.1)">VIN</text>
<text x="405.3" y="243.4" transform="rotate(-90 405.3 243.4)">A0</text>
<text x="408.9" y="243.4" transform="rotate(-90 408.9 243.4)">A1</text>
<text x="412.4" y="243.4" transform="rotate(-90 412.4 243.4)">A2</text>
<text x="415.9" y="243.4" transform="rotate(-90 415.9 243.4)">A3</text>
<text x="419.5" y="243.4" transform="rotate(-90 419.5 243.4)">A4</text>
<text x="423" y="243.4" transform="rotate(-90 423 243.4)">A5</text>
<text x="426.5" y="243.4" transform="rotate(-90 426.5 243.4)">A6</text>
<text x="430" y="243.4" transform="rotate(-90 430 243.4)">A7</text>
<text x="440.6" y="243.4" transform="rotate(-90 440.6 243.4)">A8</text>
<text x="444.1" y="243.4" transform="rotate(-90 444.1 243.4)">A9</text>
<text x="447.7" y="245.4" transform="rotate(-90 447.7 245.4)">A10</text>
<text x="451.2" y="245.4" transform="rotate(-90 451.2 245.4)">A11</text>
<text x="454.7" y="245.4" transform="rotate(-90 454.7 245.4)">A12</text>
<text x="458.3" y="245.4" transform="rotate(-90 458.3 245.4)">A13</text>
<text x="461.8" y="245.4" transform="rotate(-90 461.8 245.4)">A14</text>
<text x="465.3" y="245.4" transform="rotate(-90 465.3 245.4)">A15</text>
<text x="373.6" y="249.1" transform="rotate(-90 373.6 249.1)">IOREF</text>
<text x="377.1" y="249.6" transform="rotate(-90 377.1 249.6)">RESET</text>
<text x="380.6" y="246.6" transform="rotate(-90 380.6 246.6)">3.3V</text>
<text x="387.7" y="246.5" transform="rotate(-90 387.7 246.5)">GND</text>
<text x="391.2" y="246.5" transform="rotate(-90 391.2 246.5)">GND</text>
</g>
<g font-size="3.2" fill="#00f">
<text x="319" y="51.5">3</text>
<text x="323.5" y="53">OUT+</text>
<text x="368.7" y="53">IN+</text>
<text x="377.5" y="51.5">1</text>
<text x="319" y="65.7">4</text>
<text x="335.1" y="64.2">DC OUT 1.2-36V</text>
<text x="338.7" y="60.7">DC IN 5-40V</text>
<text x="377.5" y="65.7">2</text>
<text x="323.5" y="67.1">OUT-</text>
<text x="369.9" y="67.1">IN-</text>
<text x="331.6" y="73.1">Output Adjusted to 5V</text>
<text x="184.9" y="96" transform="rotate(-90 184.9 96)">USB-GND</text>
<text x="188.4" y="96" transform="rotate(-90 188.4 96)">USB_D-</text>
<text x="191.9" y="96" transform="rotate(-90 191.9 96)">USB_D+</text>
<text x="195.4" y="96" transform="rotate(-90 195.4 96)">USB_V+</text>
<text x="159.8" y="157.9" transform="rotate(-90 159.8 157.9)">V+</text>
<text x="166.9" y="160.4" transform="rotate(-90 166.9 160.4)">GND</text>
<text x="88.9" y="171.1">GND</text>
<text x="88.9" y="174.7">SCL</text>
<text x="88.9" y="178.2">SDA</text>
<text x="130.5" y="175.4">16-Channel 12-Bit PWM Servo Driver</text>
<text x="88.9" y="181.7">VCC</text>
<text x="92.8" y="197.6" transform="rotate(-90 92.8 197.6)">PWM</text>
<text x="96.3" y="197.6" transform="rotate(-90 96.3 197.6)">V+</text>
<text x="99.8" y="197.6" transform="rotate(-90 99.8 197.6)">GND</text>
<text x="105.1" y="197.6" transform="rotate(-90 105.1 197.6)">PWM</text>
<text x="108.7" y="197.6" transform="rotate(-90 108.7 197.6)">V+</text>
<text x="112.2" y="197.6" transform="rotate(-90 112.2 197.6)">GND</text>
<text x="117.5" y="197.6" transform="rotate(-90 117.5 197.6)">PWM</text>
<text x="121" y="197.6" transform="rotate(-90 121 197.6)">V+</text>
<text x="124.5" y="197.6" transform="rotate(-90 124.5 197.6)">GND</text>
<text x="129.8" y="197.6" transform="rotate(-90 129.8 197.6)">PWM</text>
<text x="133.3" y="197.6" transform="rotate(-90 133.3 197.6)">V+</text>
<text x="136.9" y="197.6" transform="rotate(-90 136.9 197.6)">GND</text>
<text x="142.2" y="197.6" transform="rotate(-90 142.2 197.6)">PWM</text>
<text x="145.7" y="197.6" transform="rotate(-90 145.7 197.6)">V+</text>
<text x="149.2" y="197.6" transform="rotate(-90 149.2 197.6)">GND</text>
<text x="154.5" y="197.6" transform="rotate(-90 154.5 197.6)">PWM</text>
<text x="158" y="197.6" transform="rotate(-90 158 197.6)">V+</text>
<text x="161.6" y="197.6" transform="rotate(-90 161.6 197.6)">GND</text>
<text x="166.9" y="197.6" transform="rotate(-90 166.9 197.6)">PWM</text>
<text x="170.4" y="197.6" transform="rotate(-90 170.4 197.6)">V+</text>
<text x="173.9" y="197.6" transform="rotate(-90 173.9 197.6)">GND</text>
<text x="179.2" y="197.6" transform="rotate(-90 179.2 197.6)">PWM</text>
<text x="182.7" y="197.6" transform="rotate(-90 182.7 197.6)">V+</text>
<text x="186.3" y="197.6" transform="rotate(-90 186.3 197.6)">GND</text>
<text x="191.6" y="197.6" transform="rotate(-90 191.6 197.6)">PWM</text>
<text x="195.1" y="197.6" transform="rotate(-90 195.1 197.6)">V+</text>
<text x="198.6" y="197.6" transform="rotate(-90 198.6 197.6)">GND</text>
<text x="203.9" y="197.6" transform="rotate(-90 203.9 197.6)">PWM</text>
<text x="207.4" y="197.6" transform="rotate(-90 207.4 197.6)">V+</text>
<text x="211" y="197.6" transform="rotate(-90 211 197.6)">GND</text>
<text x="216.3" y="197.6" transform="rotate(-90 216.3 197.6)">PWM</text>
<text x="219.8" y="197.6" transform="rotate(-90 219.8 197.6)">V+</text>
<text x="223.3" y="197.6" transform="rotate(-90 223.3 197.6)">GND</text>
<text x="228.6" y="197.6" transform="rotate(-90 228.6 197.6)">PWM</text>
<text x="232.1" y="197.6" transform="rotate(-90 232.1 197.6)">V+</text>
<text x="235.7" y="197.6" transform="rotate(-90 235.7 197.6)">GND</text>
<text x="91.4" y="202.1" transform="rotate(-90 91.4 202.1)">1</text>
<text x="94.9" y="202.1" transform="rotate(-90 94.9 202.1)">1</text>
<text x="98.4" y="202.1" transform="rotate(-90 98.4 202.1)">1</text>
<text x="103.7" y="202.1" transform="rotate(-90 103.7 202.1)">2</text>
<text x="107.2" y="202.1" transform="rotate(-90 107.2 202.1)">2</text>
<text x="110.8" y="202.1" transform="rotate(-90 110.8 202.1)">2</text>
<text x="116.1" y="202.1" transform="rotate(-90 116.1 202.1)">3</text>
<text x="119.6" y="202.1" transform="rotate(-90 119.6 202.1)">3</text>
<text x="123.1" y="202.1" transform="rotate(-90 123.1 202.1)">3</text>
<text x="128.4" y="202.1" transform="rotate(-90 128.4 202.1)">4</text>
<text x="131.9" y="202.1" transform="rotate(-90 131.9 202.1)">4</text>
<text x="135.5" y="202.1" transform="rotate(-90 135.5 202.1)">4</text>
<text x="140.8" y="202.1" transform="rotate(-90 140.8 202.1)">5</text>
<text x="144.3" y="202.1" transform="rotate(-90 144.3 202.1)">5</text>
<text x="147.8" y="202.1" transform="rotate(-90 147.8 202.1)">5</text>
<text x="153.1" y="202.1" transform="rotate(-90 153.1 202.1)">6</text>
<text x="156.6" y="202.1" transform="rotate(-90 156.6 202.1)">6</text>
<text x="160.2" y="202.1" transform="rotate(-90 160.2 202.1)">6</text>
<text x="165.5" y="202.1" transform="rotate(-90 165.5 202.1)">7</text>
<text x="169" y="202.1" transform="rotate(-90 169 202.1)">7</text>
<text x="172.5" y="202.1" transform="rotate(-90 172.5 202.1)">7</text>
<text x="177.8" y="202.1" transform="rotate(-90 177.8 202.1)">8</text>
<text x="181.3" y="202.1" transform="rotate(-90 181.3 202.1)">8</text>
<text x="184.9" y="202.1" transform="rotate(-90 184.9 202.1)">8</text>
<text x="190.1" y="202.1" transform="rotate(-90 190.1 202.1)">9</text>
<text x="193.7" y="202.1" transform="rotate(-90 193.7 202.1)">9</text>
<text x="197.2" y="202.1" transform="rotate(-90 197.2 202.1)">9</text>
<text x="202.5" y="204.1" transform="rotate(-90 202.5 204.1)">10</text>
<text x="206" y="204.1" transform="rotate(-90 206 204.1)">10</text>
<text x="209.5" y="204.1" transform="rotate(-90 209.5 204.1)">10</text>
<text x="214.8" y="204.1" transform="rotate(-90 214.8 204.1)">11</text>
<text x="218.4" y="204.1" transform="rotate(-90 218.4 204.1)">11</text>
<text x="221.9" y="204.1" transform="rotate(-90 221.9 204.1)">11</text>
<text x="227.2" y="204.1" transform="rotate(-90 227.2 204.1)">12</text>
<text x="230.7" y="204.1" transform="rotate(-90 230.7 204.1)">12</text>
<text x="234.2" y="204.1" transform="rotate(-90 234.2 204.1)">12</text>
<text x="28.2" y="295.3">LEG #1</text>
<text x="63.5" y="295.3">LEG #2</text>
<text x="98.8" y="295.3">LEG #3</text>
<text x="134.1" y="295.3">LEG #4</text>
<text x="169.3" y="295.3">LEG #5</text>
<text x="204.6" y="295.3">LEG #6</text>
</g>
<g font-size="3.2" fill="#840000">
<text x="45.5" y="296" transform="rotate(-90 45.5 296)">1</text>
<text x="49" y="296" transform="rotate(-90 49 296)">2</text>
<text x="52.6" y="296" transform="rotate(-90 52.6 296)">3</text>
<text x="53.7" y="299.3" transform="rotate(-90 53.7 299.3)">-</text>
<text x="80.8" y="296" transform="rotate(-90 80.8 296)">1</text>
<text x="84.3" y="296" transform="rotate(-90 84.3 296)">2</text>
<text x="87.8" y="296" transform="rotate(-90 87.8 296)">3</text>
<text x="89" y="299.3" transform="rotate(-90 89 299.3)">-</text>
<text x="116.1" y="296" transform="rotate(-90 116.1 296)">1</text>
<text x="119.6" y="296" transform="rotate(-90 119.6 296)">2</text>
<text x="123.1" y="296" transform="rotate(-90 123.1 296)">3</text>
<text x="124.3" y="299.3" transform="rotate(-90 124.3 299.3)">-</text>
<text x="151.3" y="296" transform="rotate(-90 151.3 296)">1</text>
<text x="154.9" y="296" transform="rotate(-90 154.9 296)">2</text>
<text x="158.4" y="296" transform="rotate(-90 158.4 296)">3</text>
<text x="159.5" y="299.3" transform="rotate(-90 159.5 299.3)">-</text>
<text x="186.6" y="296" transform="rotate(-90 186.6 296)">1</text>
<text x="190.1" y="296" transform="rotate(-90 190.1 296)">2</text>
<text x="193.7" y="296" transform="rotate(-90 193.7 296)">3</text>
<text x="194.8" y="299.3" transform="rotate(-90 194.8 299.3)">-</text>
<text x="221.9" y="296" transform="rotate(-90 221.9 296)">1</text>
<text x="225.4" y="296" transform="rotate(-90 225.4 296)">2</text>
<text x="229" y="296" transform="rotate(-90 229 296)">3</text>
<text x="230.1" y="299.3" transform="rotate(-90 230.1 299.3)">-</text>
<text x="47" y="305.2" transform="rotate(-90 47 305.2)">PWM</text>
<text x="50.2" y="300.4" transform="rotate(-90 50.2 300.4)">+</text>
<text x="82.3" y="305.2" transform="rotate(-90 82.3 305.2)">PWM</text>
<text x="85.5" y="300.4" transform="rotate(-90 85.5 300.4)">+</text>
<text x="117.6" y="305.2" transform="rotate(-90 117.6 305.2)">PWM</text>
<text x="120.7" y="300.4" transform="rotate(-90 120.7 300.4)">+</text>
<text x="152.8" y="305.2" transform="rotate(-90 152.8 305.2)">PWM</text>
<text x="156" y="300.4" transform="rotate(-90 156 300.4)">+</text>
<text x="188.1" y="305.2" transform="rotate(-90 188.1 305.2)">PWM</text>
<text x="191.3" y="300.4" transform="rotate(-90 191.3 300.4)">+</text>
<text x="223.4" y="305.2" transform="rotate(-90 223.4 305.2)">PWM</text>
<text x="226.6" y="300.4" transform="rotate(-90 226.6 300.4)">+</text>
<text x="45.5" y="370.1" transform="rotate(-90 45.5 370.1)">1</text>
<text x="49" y="370.1" transform="rotate(-90 49 370.1)">2</text>
<text x="52.6" y="370.1" transform="rotate(-90 52.6 370.1)">3</text>
<text x="80.8" y="370.1" transform="rotate(-90 80.8 370.1)">1</text>
<text x="84.3" y="370.1" transform="rotate(-90 84.3 370.1)">2</text>
<text x="87.8" y="370.1" transform="rotate(-90 87.8 370.1)">3</text>
<text x="116.1" y="370.1" transform="rotate(-90 116.1 370.1)">1</text>
<text x="119.6" y="370.1" transform="rotate(-90 119.6 370.1)">2</text>
<text x="123.1" y="370.1" transform="rotate(-90 123.1 370.1)">3</text>
<text x="151.3" y="370.1" transform="rotate(-90 151.3 370.1)">1</text>
<text x="154.9" y="370.1" transform="rotate(-90 154.9 370.1)">2</text>
<text x="158.4" y="370.1" transform="rotate(-90 158.4 370.1)">3</text>
<text x="186.6" y="370.1" transform="rotate(-90 186.6 370.1)">1</text>
<text x="190.1" y="370.1" transform="rotate(-90 190.1 370.1)">2</text>
<text x="193.7" y="370.1" transform="rotate(-90 193.7 370.1)">3</text>
<text x="221.9" y="370.1" transform="rotate(-90 221.9 370.1)">1</text>
<text x="225.4" y="370.1" transform="rotate(-90 225.4 370.1)">2</text>
<text x="229" y="370.1" transform="rotate(-90 229 370.1)">3</text>
<text x="50.2" y="374.5" transform="rotate(-90 50.2 374.5)">+</text>
<text x="53.7" y="373.3" transform="rotate(-90 53.7 373.3)">-</text>
<text x="85.5" y="374.5" transform="rotate(-90 85.5 374.5)">+</text>
<text x="89" y="373.3" transform="rotate(-90 89 373.3)">-</text>
<text x="120.7" y="374.5" transform="rotate(-90 120.7 374.5)">+</text>
<text x="124.3" y="373.3" transform="rotate(-90 124.3 373.3)">-</text>
<text x="156" y="374.5" transform="rotate(-90 156 374.5)">+</text>
<text x="159.5" y="373.3" transform="rotate(-90 159.5 373.3)">-</text>
<text x="191.3" y="374.5" transform="rotate(-90 191.3 374.5)">+</text>
<text x="194.8" y="373.3" transform="rotate(-90 194.8 373.3)">-</text>
<text x="226.6" y="374.5" transform="rotate(-90 226.6 374.5)">+</text>
<text x="230.1" y="373.3" transform="rotate(-90 230.1 373.3)">-</text>
<text x="47" y="379.3" transform="rotate(-90 47 379.3)">PWM</text>
<text x="82.3" y="379.3" transform="rotate(-90 82.3 379.3)">PWM</text>
<text x="117.6" y="379.3" transform="rotate(-90 117.6 379.3)">PWM</text>
<text x="152.8" y="379.3" transform="rotate(-90 152.8 379.3)">PWM</text>
<text x="188.1" y="379.3" transform="rotate(-90 188.1 379.3)">PWM</text>
<text x="223.4" y="379.3" transform="rotate(-90 223.4 379.3)">PWM</text>
</g>
<g font-size="2.8">
<text x="163" y="56.5">[1]</text>
<text x="163" y="60">[1]</text>
</g>
<text font-size="2.5" fill="#8d2323" x="453.7" y="195.1">ICSP</text>
<g font-size="1.8" fill="#8d2323">
<text x="172.9" y="56.5">GPIO0 [2]</text>
<text x="172.9" y="60">GPIO1 [3]</text>
<text x="172.9" y="63.5">GPIO4</text>
<text x="201.1" y="63.5">GPIO14</text>
<text x="172.9" y="70.6">GPIO17</text>
<text x="201.1" y="67.1">GPIO15</text>
<text x="201.1" y="70.6">GPIO18</text>
<text x="172.9" y="74.1">GPIO21 [27]</text>
<text x="172.9" y="77.6">GPIO22</text>
<text x="201.1" y="77.6">GPIO23</text>
<text x="201.1" y="81.2">GPIO24</text>
<text x="172.9" y="84.7">GPIO10</text>
<text x="172.9" y="88.2">GPIO9</text>
<text x="201.1" y="88.2">GPIO25</text>
<text x="172.9" y="91.8">GPIO11</text>
<text x="201.1" y="91.8">GPIO8</text>
<text x="201.1" y="95.3">GPIO7</text>
</g>
<text font-size="1.4" fill="#8d2323" x="177.4" y="50.5">BCM GPIO Rev1 [Rev2]</text>
</svg>
